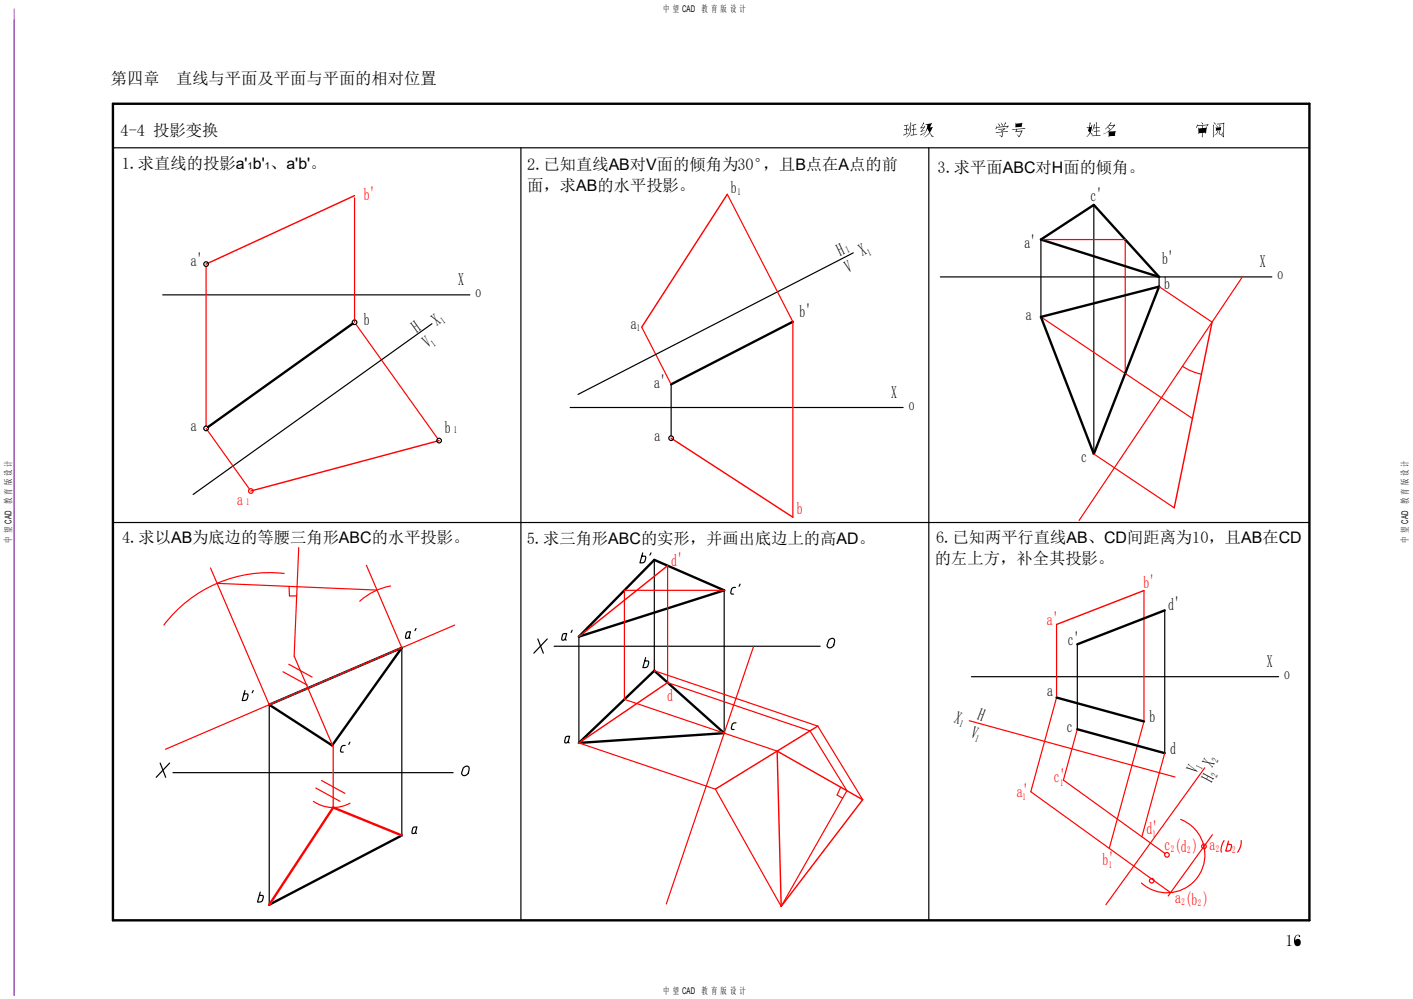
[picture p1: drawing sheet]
<svg xmlns="http://www.w3.org/2000/svg" width="297mm" height="210mm" viewBox="0 0 297 210" stroke-linecap="round" stroke-linejoin="round" font-family="sans-serif">
<g fill="none" stroke="#000" stroke-width=".25">
<path d="M109.5 31.1v162.4M195.2 31.1v162.4M23.7 109.8h251.5M135.1 116.2l-.6 2.1h.8l.3-.3 .1-1-.8-.1M136.8 116.2l-.2 .5M137.5 117.7v23.3M86 133.9l-.2 .2h-.5l.1-1 .2-.2 .7-.1-.3 1.1 .2 .3M87.4 132.1l-.2 .5M113 134.3l1.2 3M115 134.3l-2.8 3M118.8 134.3l-.4 .3-.3-.1 .1-1 .2-.3h.7l-.3 1.1 .2 .3M120.3 132.5l-.3 .4"/>
<path d="M135.7 138.2l-.6 2.1h.8l.3-.3 .1-1-.8-.1M154.6 123.5h-.5l-.3 .3-.2 .9 .2 .2h.4M155.6 122.8l-.3 .5M174.2 134.6l.1-.2a.59 .59 0 0 1 .8-.2 .59 .59 0 0 1 .3 .7l-.1 .7a.72 .72 0 0 1-.8 .6 .72 .72 0 0 1-.7-.6zM51.5 145.2l-.6 2.1 .8-.1 .3-.3 .1-1h-.8M53.2 145.2l-.2 .4M72.6 156.7l-.6 .1-.3 .3-.1 .8 .1 .2h.4M73.5 156l-.2 .5M119.4 155.9l-.2 .2h-.5l.2-1 .1-.3h.7l-.3 1.1 .2 .3M154.7 152h-.5l-.3 .3-.2 .8 .2 .2h.4M33.7 160.4l1.1 3M35.7 160.4l-2.9 3"/>
<path d="M87.3 174.9l-.4 .3h-.3l.2-1.1 .1-.2 .7-.1-.3 1.1 .2 .3M97.5 161.3a.59 .59 0 0 1 .7-.3 .59 .59 0 0 1 .4 .7l-.2 .8a.72 .72 0 0 1-.7 .5 .72 .72 0 0 1-.7-.5zM54.7 187.5l-.6 2.1h.8l.3-.3 .1-1-.8-.1"/>
</g>
<path d="M3 1.9v207.3" fill="none" stroke="#a15cb8" stroke-width=".25"/>
<!-- layer: 0 -->
<path d="M23.7 21.8h251.5v171.7h-251.5zM218.8 50.4l11.1-7.3 13.7 15.1zM74.1 68l-30.4 21.8M166.7 67.6l-25.6 13.2M218.8 66.6l24.8-6.3-13.7 35.1zM137.5 117.7l14.7 6.4-30.5 9.7zM244.8 128.3l-18.4 7.1M56.6 148.1l27.9-11.9-14.7 20.5zM121.7 156.2l15.8-15.2 14.7 13.1zM222.1 146.6l18.4 5.1M226.4 153.3l18.4 5M84.5 175.6l-27.9 14.6" fill="none" stroke="#000" stroke-width=".5"/>
<g fill="none" stroke="#000" stroke-width=".25">
<path d="M23.7 31.1h251.5M179.3 53.2l-57.8 29.7M197.6 58.2h69.7M218.8 50.4v16.2M229.9 43.1v52.3M243.6 58.2v2.1M34.2 62h64.6M90.8 68.1l-50.2 35.8M119.8 85.7h70M141.1 80.8v10.8M84.5 136.2v39.4M116.5 135.8h55.9"/>
<path d="M121.7 133.8v22.4M152.2 124.1v30M226.4 135.4v17.9M244.8 128.3v30M56.6 148.1v42.1M204.2 142.2h64.6M36.4 162.4h58.8"/>
<circle cx="43.3" cy="55.5" r=".49"/>
<circle cx="74.5" cy="67.7" r=".49"/>
<circle cx="43.3" cy="90.1" r=".49"/>
<circle cx="92.3" cy="92.6" r=".49"/>
<circle cx="141.1" cy="92.1" r=".49"/>
</g>
<!-- layer: 0 -->
<g fill="#000">
<path d="M189.9 26.4l1-.2 .1 .1-.4 .1v.7l.2-.1 .1 .2h-.3l-.1 .9 .5-.1-1 .5-.2-.2 .6-.2v-.8h-.3l-.1-.1 .4-.1v-.7l-.3 .1z" fill-rule="evenodd"/>
<path d="M191.1 26.5l.1 .4-.3 .6-.1-.2z" fill-rule="evenodd"/>
<path d="M191.3 25.7l.3 .2-.1 .7a2.44 2.44 0 0 1-1 2.3 3.2 3.2 0 0 0 .8-3.2z" fill-rule="evenodd"/>
<path d="M191.6 26.3l.9-.2 .1 .1-.5 .1v.8l.4-.1 .2 .2-.6 .1v1l.6-.1 .1 .1-1.3 .2-.2-.2h.7v-1h-.3l-.1-.1 .4-.1v-.7z" fill-rule="evenodd"/>
<path d="M193.4 28.3l1-.4-.8 .6z" fill-rule="evenodd"/>
<path d="M194 25.7l.2 .3-.5 .8 .5-.1 .1-.3 .2 .3-.8 .8 .8-.1-.9 .3-.1-.2 .6-.7-.6 .2-.1-.2 .4-.4z" fill-rule="evenodd"/>
<path d="M194.5 26.1l1.1-.1 .1-.2 .2 .2-.4 .8 .4-.2 .2 .2-.6 1.1 .1 .1a.81 .81 0 0 0 .7 .6l-.5 .1-.4-.8-.7 .8-.4 .1a1.29 1.29 0 0 0 1-1.1l-.4-.6a2.22 2.22 0 0 1-.9 1.4l.4-.5 .5-1.1v-.7l-.3 .1z" fill-rule="evenodd"/>
<path d="M195 26.2l.6-.1-.4 .7 .2 .2 .4-.1-.4 .8-.4-.7-.1 .1 .2-.8z" fill-rule="evenodd"/>
<path d="M209.5 26.4v.3l1.4-.1 .4-.9 .2 .2-.5 .7 .8-.1 .1-.1 .1 .1-.4 .5 .1-.4-2.2 .2-.2 .4-.1-.2z" fill-rule="evenodd"/>
<path d="M209.7 25.9l.5 .5-.1 .2z" fill-rule="evenodd"/>
<path d="M210.4 25.8l.4 .4-.2 .3z" fill-rule="evenodd"/>
<path d="M209.8 27.1l1.4-.2 .1 .2-.6 .6 1.1-.2 .1 .2-1.2 .1-.1 1.1-.5-.5 .4 .2 .1-.8-1.2 .1-.2-.1 1.3-.1-.1-.3 .2 .1 .4-.3-1.1 .1z" fill-rule="evenodd"/>
<path d="M213.4 25.8l.1 .2 1.2-.1 .1-.1 .1 .1-.2 .6 .2 .2-1.3 .1-.2-.2z" fill-rule="evenodd"/>
<path d="M213.6 26.1l1.1-.1-.1 .5-1 .1z" fill-rule="evenodd"/>
<path d="M212.7 27.1l2.7-.2 .2 .2-1.8 .1-.2 .4 1.2-.2 .2 .1-.8 1.4-.5-.6 .5 .3 .5-1-1.2 .2-.1-.2 .2-.4a.79 .79 0 0 1-.9-.1z" fill-rule="evenodd"/>
<path d="M229.1 25.7l.2 .2-.3 .8h.4v-.5l.2 .2-.4 1.4 .4 .4v.2l-.4-.4-.6 .7-.2 .1a1.12 1.12 0 0 0 .6-1l-.3-.3 .2-.6-.4 .1-.1-.2 .5-.1z" fill-rule="evenodd"/>
<path d="M229 26.8h.4l-.3 .9-.3-.2z" fill-rule="evenodd"/>
<path d="M229.9 26.1l.3 .2-.3 .5h.5v-1.2l.2 .3-.1 .9 .6-.1 .1 .2h-.7v.6l.6-.1 .1 .2h-.7v.8h.7l.2 .1-.9 .1a.89 .89 0 0 1-1-.1l.9-.1v-.8l-.4 .1-.1-.2h.5v-.6h-.5l-.4 .6z" fill-rule="evenodd"/>
<path d="M233.4 25.7l.2 .2-.4 .5 1.1-.3 .1 .2-1.3 1.3 1.3-.1 .1 .1-.2 .9 .2 .1h-1.3l-.1 .3-.1-.3v-.9l-1.1 .5a4.8 4.8 0 0 0 2.2-1.8l-.8 .1-.1-.1-.3 .3 .4 .3-.1 .3-.4-.5-.5 .4z" fill-rule="evenodd"/>
<path d="M233.2 27.8l1.1-.1-.1 .8h-1z" fill-rule="evenodd"/>
<path d="M252 27.1h.7v.3h-.6l.2 .2 .4-.1v.3l-.7 .1z" fill-rule="evenodd"/>
<path d="M252.5 25.7l.4 .3-.1 .2z" fill-rule="evenodd"/>
<path d="M251.6 26.1l.1 .3 2.1-.2 .1-.1 .2 .1-.5 .4 .2-.3-1.1 .1 .2 .2-.1 .3 .8-.2 .1 .2-.3 1.2-.1-.2h-.5l-.1 1-.1-.3 .1-.6h-.7v.2l-.1-.2-.1-1.2 .2 .2 .7-.1-.1-.5-.9 .1-.2 .4-.1-.2z" fill-rule="evenodd"/>
<path d="M252.8 27.1l.7-.1-.1 .9-.2-.2-.4 .1v-.3l.5-.1h-.5z" fill-rule="evenodd"/>
<path d="M254.9 26.2l.3 .2-.1 2.5-.2-.3z" fill-rule="evenodd"/>
<path d="M255.1 25.7l.4 .3-.1 .2z" fill-rule="evenodd"/>
<path d="M255.7 27l.8-.1-.1 .4h-.7z" fill-rule="evenodd"/>
<path d="M255.5 26.7l.1 .1 1-.2 .1 .2v.6l-1 .1z" fill-rule="evenodd"/>
<path d="M255.6 26.3l.3 .3-.1 .1z" fill-rule="evenodd"/>
<path d="M255.8 27.5l.2 .2a.93 .93 0 0 1-.8 .8v-.1a.74 .74 0 0 0 .6-.8z" fill-rule="evenodd"/>
<path d="M256.4 26.1l.2 .3-.4 .3z" fill-rule="evenodd"/>
<path d="M256.2 27.5l.2 .1v.5h.5v-.4l.2 .5-.8 .1z" fill-rule="evenodd"/>
<path d="M255.7 26l1.4-.1 .1-.1 .2 .1-.2 3-.5-.5 .4 .2 .1-2.6-1.3 .2z" fill-rule="evenodd"/>
<path d="M270.5 196.7l.6-.2v2.1l.4 .3h-1l.4-.3v-1.7z" fill-rule="evenodd"/>
<path d="M272.4 197.6a.49 .49 0 0 1 .7 0 .49 .49 0 0 1 .1 .7l-.1 .3a.42 .42 0 0 1-.4 .2 .42 .42 0 0 1-.4-.3v-.6z" fill-rule="evenodd"/>
<path d="M272.3 196.7l.4-.2a.38 .38 0 0 1 .4 0 .38 .38 0 0 1 .1 .4h-.2v-.3a.46 .46 0 0 0-.7 .3v.8a.64 .64 0 0 1 .8-.3 .64 .64 0 0 1 .3 .9 .68 .68 0 0 1-.6 .6 .68 .68 0 0 1-.7-.4l-.1-1z" fill-rule="evenodd"/>
</g>
<g fill="none" stroke="#f00" stroke-width=".25">
<path d="M166.7 67.6v41.1M44.2 119.4l12.4 28.7M62.8 115.1l-1 22.8 8.2 19.1v12.7M77 118.8l7.5 17.4M140.3 118.9v24.6l30 10.1 7.7 12.6-13.8 24.3-13.8-24.6-28.7-9.7M45.6 122.6l33.7 1.4M59.7 120.5a27.8 27.8 0 0 0-25.2 10.9M60.7 139.6l4.9 2.7M60.8 123.3v2h1.6M82.1 123.2a13.2 13.2 0 0 0-6.5 3.2M95.6 131.4l-60.8 26.1M152.2 124.1h-21v22.9l32.2 10.9"/>
<path d="M158.4 135.8l-18.3 54.2M59.5 141.2l5.1 2.8M137.5 141l34.4 11.6 9.4 15.5M65.9 168.4a7.3 7.3 0 0 0 7.7 .4M66.4 165.6l5.1 2.9M67.6 164.1l4.9 2.7M176.7 165.5l-.8 1.6 1.2 .7"/>
</g>
<path d="M74.5 41.1l-31.2 14.4M152.9 40.8l-18 28M254.8 67.7l-8 39.1M92.3 92.6l-39.6 10.6M141.1 92.1l25.6 16.6M140.3 118.9l-18.6 14.9M240.5 124.1l-18.4 7.2M140.3 143.5l-18.6 12.7M163.4 157.9l17.9 10.2-17.1 22.4zM171.9 152.6l-21.5 13.3" fill="none" stroke="#f00" stroke-width=".3"/>
<path d="M84.5 175.6l-14.5-5.9-13.4 20.5" fill="none" stroke="#f00" stroke-width=".5"/>
<g fill="none" stroke="#f00" stroke-width=".25">
<path d="M43.3 56v33.6M74.5 41.6v26.1M152.9 40.8l13.8 26.8M218.8 50.4h17.7v28.1M261.1 58.2l-34.3 51.2M74.8 68.1l17.2 24.1M134.9 68.8l6.2 12M218.8 66.6l31.8 21.4M243.6 60.3l11.2 7.4M248.5 77l2.2 1.1 1.8 .6M43.3 90.1l9.1 12.7M229.9 95.4l16.9 11.4"/>
<path d="M222.1 131.3v15.3l-5.4 19.8 29.3 21.2M240.5 124.1v27.6l-7.3 26.6M203.7 151.5l43.3 11.8M226.4 153.3l-2.9 10.7 21.4 15.4M244.8 158.3l-4.8 17.6M248.2 172.2a8 8 0 0 1 3.9 11.7 8 8 0 0 1-12.2 1.7M253.2 161.4l-20.8 28.8M254.8 175.5l-9.3 12.8M257.3 176.7l-.6 1.4v1M258.2 176.8l-.6 2.1 .8-.1 .3-.2 .1-1-.8-.1M260.9 176.7a3.8 3.8 0 0 1-.8 2.4"/>
<circle cx="52.7" cy="103.2" r=".49"/>
<circle cx="245.3" cy="179.7" r=".49"/>
<circle cx="253.1" cy="177.9" r=".49"/>
<circle cx="242.1" cy="185.1" r=".49"/>
</g>
<g font-size="3.7" fill="#f00">
<text x="76.5" y="42">b'</text>
<text x="49.9" y="106.2">a</text>
<text x="167.5" y="108">b</text>
<text x="141.1" y="118.9">d'</text>
<text x="240.3" y="123.6">b'</text>
<text x="220.1" y="131.4">a'</text>
<text x="140.2" y="147.3">d</text>
<text x="213.7" y="167.5">a'</text>
<text x="221.5" y="164.5">c'</text>
<text x="241" y="175.4">d'</text>
<text x="244.8" y="178.6">c (d ) a</text>
<text x="231.7" y="181.9">b'</text>
<text x="247" y="189.8">a (b )</text>
</g>
<g font-size="3.7">
<text x="153.6" y="40.6">b</text>
<text x="229.2" y="42.4">c'</text>
<text x="176.6" y="53.9" transform="rotate(-25 176.6 53.9)">H</text>
<text x="181.2" y="53.9" transform="rotate(-25 181.2 53.9)">X</text>
<text x="215.3" y="52.2">a'</text>
<text x="40.1" y="56">a'</text>
<text x="96.3" y="60">X</text>
<text x="178.3" y="57.4" transform="rotate(-25 178.3 57.4)">V</text>
<text x="244.3" y="55.5">b'</text>
<text x="264.8" y="56.2">X</text>
<text x="268.5" y="58.7">o</text>
<text x="100" y="62.5">o</text>
<text x="244.7" y="60.8">b</text>
<text x="76.5" y="68.2">b</text>
<text x="87.6" y="70" transform="rotate(-36 87.6 70)">H</text>
<text x="91.8" y="68.5" transform="rotate(-36 91.8 68.5)">X</text>
<text x="132.6" y="69.2">a</text>
<text x="168.1" y="66.6">b'</text>
<text x="215.6" y="67.3">a</text>
<text x="89.9" y="73.2" transform="rotate(-36 89.9 73.2)">V</text>
<text x="137.5" y="81.5">a'</text>
<text x="187.3" y="83.7">X</text>
<text x="191" y="86.2">o</text>
<text x="40.1" y="90.5">a</text>
<text x="93.5" y="91.1">b</text>
<text x="137.6" y="92.7">a</text>
<text x="227.2" y="97">c</text>
<text x="245.6" y="128.1">d'</text>
<text x="224.5" y="135.5">c'</text>
<text x="266.3" y="140.2">X</text>
<text x="270" y="142.8">o</text>
<text x="220.1" y="146.4">a</text>
<text x="200.4" y="151.7" transform="rotate(21 200.4 151.7)">X</text>
<text x="203.9" y="154.9" transform="rotate(21 203.9 154.9)">V</text>
<text x="205.3" y="151.2" transform="rotate(21 205.3 151.2)">H</text>
<text x="224.2" y="153.9">c</text>
<text x="241.6" y="151.9">b</text>
<text x="246" y="158.4">d</text>
<text x="254.8" y="161.4" transform="rotate(-61 254.8 161.4)">X</text>
<text x="251.5" y="162.7" transform="rotate(-62 251.5 162.7)">V</text>
<text x="254.6" y="164.5" transform="rotate(-62 254.6 164.5)">H</text>
</g>
<g font-size="3.4">
<text x="23.3" y="17.7">第四章</text>
<text x="37" y="17.7">直线与平面及平面与平面的相对位置</text>
<text x="25.4" y="28.5">4-4 投影变换</text>
<text x="25.6" y="35.6">1.求直线的投影a' b' 、a'b'。</text>
<text x="110.8" y="35.8">2.已知直线AB对V面的倾角为30°，且B点在A点的前</text>
<text x="110.8" y="40.2">面，求AB的水平投影。</text>
<text x="197.1" y="36.5">3.求平面ABC对H面的倾角。</text>
<text x="25.7" y="114.1">4.求以AB为底边的等腰三角形ABC的水平投影。</text>
<text x="110.7" y="114.3">5.求三角形ABC的实形，并画出底边上的高AD。</text>
<text x="196.5" y="118.5">的左上方，补全其投影。</text>
<text x="196.8" y="114.1">6.已知两平行直线AB、CD间距离为10，且AB在CD</text>
</g>
<g font-size="2.1">
<text x="155" y="41">1</text>
<text x="178.1" y="53.2" transform="rotate(-25 178.1 53.2)">1</text>
<text x="182.7" y="53.8" transform="rotate(-25 182.7 53.8)">1</text>
<text x="93.2" y="68.1" transform="rotate(-36 93.2 68.1)">1</text>
<text x="133.9" y="69.5">1</text>
<text x="91.2" y="73" transform="rotate(-36 91.2 73)">1</text>
<text x="95.4" y="91.1">1</text>
<text x="201.5" y="152.6" transform="rotate(21 201.5 152.6)">1</text>
<text x="204.8" y="155.8" transform="rotate(21 204.8 155.8)">1</text>
<text x="252.5" y="161.9" transform="rotate(-62 252.5 161.9)">1</text>
<text x="255.9" y="160.4" transform="rotate(-61 255.9 160.4)">2</text>
<text x="255.7" y="163.5" transform="rotate(-62 255.7 163.5)">2</text>
</g>
<g font-size="2.1" fill="#f00">
<text x="51.7" y="106.2">1</text>
<text x="222.8" y="165.1">1</text>
<text x="215" y="168.1">1</text>
<text x="242.2" y="175.9">1</text>
<text x="246.1" y="179.1">2</text>
<text x="249.6" y="179.3">2</text>
<text x="255.5" y="179.1">2</text>
<text x="259" y="179.3">2</text>
<text x="233.1" y="182.5">1</text>
<text x="248.3" y="190.3">2</text>
<text x="251.8" y="190.5">2</text>
</g>
<g font-size="2">
<text x="139.4" y="2.4">中 望 CAD 教 育 版 设 计</text>
<text x="52.1" y="35.6">1</text>
<text x="55.7" y="35.6">1</text>
<text x="2.4" y="114.1" transform="rotate(-90 2.4 114.1)">中 望 CAD 教 育 版 设 计</text>
<text x="296" y="114.1" transform="rotate(-90 296 114.1)">中 望 CAD 教 育 版 设 计</text>
<text x="139.4" y="209">中 望 CAD 教 育 版 设 计</text>
</g>
</svg>
